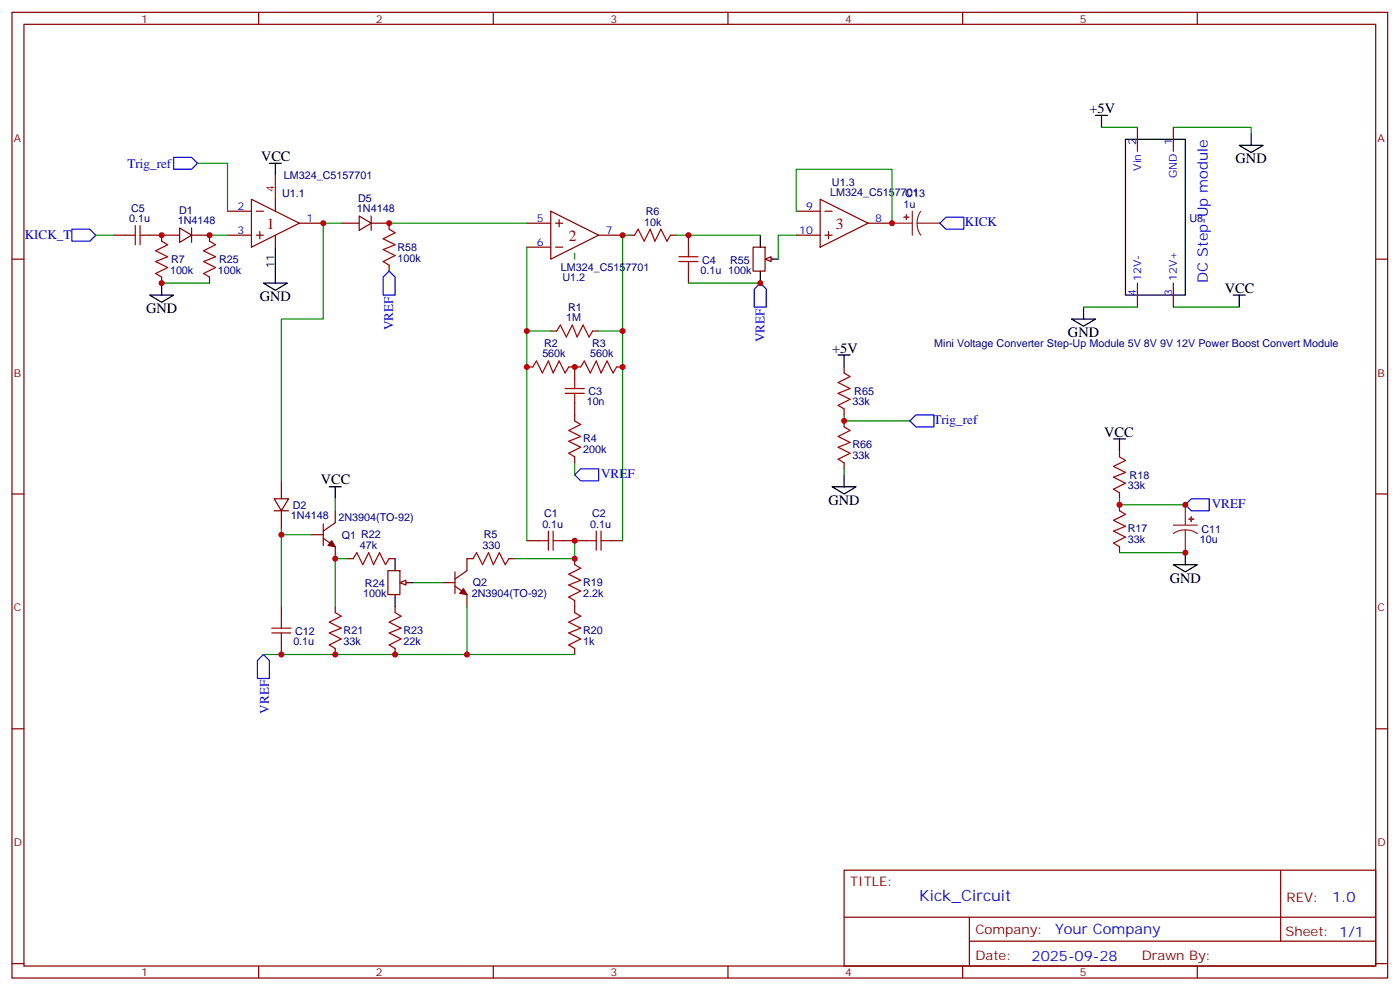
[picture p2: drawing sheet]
<svg xmlns="http://www.w3.org/2000/svg" width="413mm" height="292mm" viewBox="0 0 413 292" stroke-linecap="round" stroke-linejoin="round" font-family="sans-serif">
<g fill="none" stroke="#870000" stroke-width=".35">
<path d="M3.5 3.6h405.4v284.4h-405.4zM7.1 7.2h398.2v277.2h-398.2zM76.2 3.6v3.6M145.3 3.6v3.6M214.5 3.6v3.6M283.6 3.6v3.6M352.8 3.6v3.6M3.5 76.3h3.6M33.5 69.3h3.5M44.1 69.3h8.8M47.6 69.3v1.7M52.9 67.1l3.5 2.2-3.5 2.1z"/>
<path d="M56.4 69.3h5.3M56.4 67.1v4.3M100.5 65.7h5.3M105.8 63.6l3.6 2.1-3.6 2.1zM109.4 65.7h5.3v1.8M109.4 63.6v4.2M114.7 78.1v1.7M185.2 69.3h1.8M197.6 69.3h1.7M202.8 69.3v3.5M202.8 79.8v3.6M405.3 76.3h3.6"/>
<path d="M47.6 81.6v1.8M162.3 97.5h1.7M174.6 97.5h1.8M155.2 108.1h1.8M167.6 108.1h3.5M169.3 108.1v3.5M169.3 118.6v5.3M181.7 108.1h1.7M169.3 134.5v1.8M329.8 132.8v1.7M3.5 145.5h3.6M80.8 146.9h4.2l-2.1 3.5z"/>
<path d="M80.8 150.4h4.2M82.9 141.6v5.3M82.9 150.4v5.3M91.7 157.4h3.5M95.2 158.5l3.6 2.5v3.5M95.2 154.3v6.3M98.8 150.4v3.5l-3.6 2.5M155.2 159.2h3.5M165.8 159.2h7.1M179.9 159.2h3.5M329.8 145.1v1.8M329.8 148.6v1.8"/>
<path d="M405.3 145.5h3.6M82.9 178.6v3.5M98.8 178.6v1.8M102.3 164.5h1.8M114.3 168h3.5v7.1h-3.5zM114.7 164.5h1.7M116.4 178.6v1.8M118.5 171.6h1.8M130.5 171.6h3.6M134.1 172.6l3.5 2.5v3.5M134.1 168.4v6.3M139.3 164.5h-1.7v3.5l-3.5 2.5"/>
<path d="M149.9 164.5h1.8M169.3 164.5v1.8M169.3 176.8v3.6M329.8 161v1.7M82.9 189.2v3.5M98.8 191v1.7M116.4 191v1.7M169.3 191v1.7M3.5 214.6h3.6M405.3 214.6h3.6M248.7 256.2h156.6v28.2h-156.6zM377.3 256.2v20.9"/>
<path d="M248.7 270.1h156.5M285.6 277.1h119.6M285.6 270.1v14.1M3.5 283.7h3.6M76.2 284.4v3.6M145.3 284.4v3.6M214.5 284.4v3.6M283.6 284.4v3.6M352.8 284.4v3.6M405.3 283.7h3.6"/>
</g>
<g fill="none" stroke="#008700" stroke-width=".35">
<path d="M169.3 74.5v1.8M185.2 69.3h-1.8v28.2M162.3 97.5h-7.1v61.7M176.4 97.5h7v61.7M169.3 136.3v3.5M82.9 155.7v22.9M82.9 157.4h8.8M98.8 146.9v3.5M169.3 159.2v5.3h-17.6M329.8 146.9v1.7h19.4M102.3 164.5h-3.5v14.1M137.6 178.6v14.1"/>
<path d="M329.8 162.7h19.4M77.6 192.7h91.7"/>
</g>
<g fill="none" stroke="#a10000" stroke-width=".35">
<path d="M37 69.3h2.9M39.9 66.4v5.7M41.3 66.4v5.7M41.3 69.3h2.8M47.6 71l1.8 1.1-3.5 1.7 3.5 1.8-3.5 1.4 3.5 1.8-3.5 1.7 1.7 1.1M114.7 67.5l1.7 1-3.5 1.8 3.5 1.8-3.5 1.4 3.5 1.7-3.5 1.8 1.8 1.1M187 69.3l1-1.8 1.8 3.5 1.8-3.5 1.4 3.5 1.7-3.5 1.8 3.5 1.1-1.7M200 75.6h5.7M200 77h5.7M202.8 72.8v2.8M202.8 77v2.8M164 97.5l1.1-1.8 1.8 3.5 1.7-3.5 1.4 3.5 1.8-3.5 1.8 3.5 1-1.7"/>
<path d="M157 108.1l1-1.8 1.8 3.5 1.8-3.5 1.4 3.5 1.7-3.5 1.8 3.5 1.1-1.7M166.5 114.4h5.7M166.5 115.8h5.7M169.3 111.6v2.8M169.3 115.8v2.8M171.1 108.1l1.1-1.8 1.7 3.5 1.8-3.5 1.4 3.5 1.8-3.5 1.7 3.5 1.1-1.7M169.3 123.9l1.8 1.1-3.5 1.8 3.5 1.7-3.5 1.4 3.5 1.8-3.5 1.8 1.7 1M329.8 134.5l1.8 1.1-3.5 1.7 3.5 1.8-3.5 1.4 3.5 1.8-3.5 1.7 1.7 1.1M158.7 159.2h2.9M161.6 156.4v5.6M163 156.4v5.6M163 159.2h2.8"/>
<path d="M172.9 159.2h2.8M175.7 156.4v5.6M177.1 159.2h2.8M177.1 156.4v5.6M329.8 150.4l1.8 1-3.5 1.8 3.5 1.8-3.5 1.4 3.5 1.8-3.5 1.7 1.7 1.1M104.1 164.5l1-1.8 1.8 3.6 1.8-3.6 1.4 3.6 1.7-3.6 1.8 3.6 1.1-1.8M139.3 164.5l1.1-1.8 1.8 3.6 1.7-3.6 1.4 3.6 1.8-3.6 1.8 3.6 1-1.8M169.3 166.3l1.8 1-3.5 1.8 3.5 1.8-3.5 1.4 3.5 1.7-3.5 1.8 1.7 1M80.1 185h5.6M80.1 186.4h5.6M82.9 182.1v2.9M82.9 186.4v2.8"/>
<path d="M98.8 180.4l1.7 1-3.5 1.8 3.5 1.8-3.5 1.4 3.5 1.7-3.5 1.8 1.8 1.1M116.4 180.4l1.8 1-3.5 1.8 3.5 1.8-3.5 1.4 3.5 1.7-3.5 1.8 1.7 1.1M169.3 180.4l1.8 1-3.5 1.8 3.5 1.8-3.5 1.4 3.5 1.7-3.5 1.8 1.7 1.1"/>
</g>
<path d="M328.1 129.2h3.5M329.8 129.2v3.6M97 143.3h3.5M98.8 143.3v3.6M116.4 164.5v3.5M116.4 175.1v3.5M118.2 171.6h3.5M345.7 166.3h7.1l-3.6 2.1zM349.2 162.7v3.6" fill="none" stroke="#000" stroke-width=".35"/>
<path d="M345.7 154.6h7.1M349.2 156l-1.8 .3-1.7 .8M349.2 156l1.9 .3 1.7 .8M349.2 148.6v6M349.2 156v6.7" fill="none" stroke="#8c2424" stroke-width=".35"/>
<g fill="#8c2424" stroke="#8c2424" stroke-width=".35">
<path d="M350.3 152.9h1.4z"/>
<path d="M351 152.2v1.4z"/>
</g>
<path d="M114.7 79.8l1.7 1.8v5.3h-3.5v-5.3zM169.3 139.8l1.8-1.8h5.3v3.6h-5.3zM349.2 148.6l1.8-1.7h5.3v3.5h-5.3zM77.6 192.7l1.8 1.8v5.3h-3.6v-5.3z" fill="none" stroke="#00f" stroke-width=".35"/>
<g fill="#870000" stroke="#870000" stroke-width=".35">
<path d="M97.7 159.2l1.1 1.8-2.1-.4z"/>
<path d="M136.5 173.3l1.1 1.8-2.1-.4z"/>
</g>
<path d="M117.8 171.6l1.8-.7v1.4z" fill="#f0f0f0" stroke="#870000" stroke-width=".35"/>
<path d="M100.5 65.7h-5.3v28.2h-12.3v47.7M121.7 171.6h8.8" fill="none" stroke="#008700" stroke-width=".35"/>
<path d="M79.4 48.1h3.5M81.1 48.1v3.5M81.1 79.8v3.6M224 69.3v3.5M224 79.8v3.6M225.8 76.3h3.5M77.6 83.4h7.1l-3.6 2.1z" fill="none" stroke="#000" stroke-width=".35"/>
<path d="M224 83.4l1.8 1.7v5.3h-3.6v-5.3z" fill="none" stroke="#00f" stroke-width=".35"/>
<path d="M262.8 65.7h6M268.8 62.2v7.1M270.2 65.7l.3 1.9 .8 1.7M270.2 65.7h6.7M271.3 62.2l-.8 1.7-.3 1.8" fill="none" stroke="#8c2424" stroke-width=".35"/>
<g fill="#8c2424" stroke="#8c2424" stroke-width=".35">
<path d="M267.1 63.3v1.4z"/>
<path d="M266.3 64h1.5z"/>
</g>
<path d="M221.9 72.8h3.5v7h-3.5zM226.1 76.3h1.8" fill="none" stroke="#870000" stroke-width=".35"/>
<path d="M225.4 76.3l1.8-.7v1.4z" fill="#f0f0f0" stroke="#870000" stroke-width=".35"/>
<g fill="none" stroke="#008700" stroke-width=".35">
<path d="M324.6 37.5h10.5M345.7 37.5h23v1.8M58.2 48.1h8.8v14.1M28.2 69.3h5.3M61.7 69.3h5.3M114.7 65.7h40.5M155.2 72.8v24.7M199.3 69.3h24.7M234.6 69.3h-5.3v7M234.6 62.2v-12.4h28.2v15.9M47.6 83.4h14.1M202.8 83.4h21.2"/>
<path d="M319.3 90.4h15.8M345.7 90.4h19.4M248.7 122.2v1.7h19.4M248.7 138v1.8"/>
</g>
<path d="M51.2 46.3h5.2l1.8 1.8-1.8 1.7h-5.2zM21.2 67.5h5.3l1.7 1.8-1.7 1.7h-5.3zM278.7 64h5.3v3.5h-5.3l-1.8-1.8zM268.1 123.9l1.8-1.7h5.3v3.5h-5.3z" fill="none" stroke="#00f" stroke-width=".35"/>
<g fill="none" stroke="#000" stroke-width=".35">
<path d="M322.8 34h3.5M324.6 34v3.5M368.7 39.3v3.5M331.6 41h17.6v45.9h-17.6zM365.1 42.8h7.1l-3.5 2.1zM81.1 72.8v7M44.1 86.9h7.1l-3.6 2.1zM47.6 83.4v3.5M315.7 93.9h7.1l-3.5 2.2zM319.3 90.4v3.5M363.4 86.9h3.5M365.1 86.9v3.5"/>
<path d="M246.9 104.5h3.6M248.7 104.5v3.6M248.7 139.8v3.5M245.2 143.3h7l-3.5 2.2z"/>
</g>
<path d="M81.1 51.6v7.1" fill="none" stroke="#f00" stroke-width=".35"/>
<g fill="none" stroke="#870000" stroke-width=".35">
<path d="M335.1 37.5v7.1M345.7 37.5v7.1M74.1 58.7l14.1 7-14.1 7.1zM81.1 58.7v3.5M241.7 58.7l14.1 7-14.1 7.1zM61.7 69.3v1.7M67 69.3h7.1M67 62.2h7.1M75.5 69.3h2.1M75.5 62.2h2.1M76.6 68.2v2.1M81.1 69.3v3.5"/>
<path d="M88.2 65.7h7M155.2 65.7h7.1M155.2 72.8h7.1M162.3 62.2l14.1 7.1-14.1 7zM163.7 65.7h2.1M163.7 72.8h2.1M164.7 64.7v2.1M176.4 69.3h7M234.6 69.3h7.1M234.6 62.2h7.1M243.1 69.3h2.1M243.1 62.2h2.1"/>
<path d="M244.1 68.2v2.1M255.8 65.7h7M61.7 81.6v1.8M335.1 83.4v7M345.7 83.4v7M248.7 108.1v1.7M248.7 120.4v1.8M248.7 123.9v1.8M248.7 136.3v1.7"/>
</g>
<path d="M61.7 71l1.8 1.1-3.5 1.7 3.5 1.8-3.5 1.4 3.5 1.8-3.5 1.7 1.7 1.1M248.7 109.8l1.8 1.1-3.6 1.7 3.6 1.8-3.6 1.4 3.6 1.8-3.6 1.7 1.8 1.1M248.7 125.7l1.8 1.1-3.6 1.7 3.6 1.8-3.6 1.4 3.6 1.8-3.6 1.7 1.8 1.1" fill="none" stroke="#a10000" stroke-width=".35"/>
<g fill="#c00">
<circle cx="169.3" cy="108.1" r=".88"/>
<circle cx="155.2" cy="108.1" r=".88"/>
<circle cx="183.4" cy="108.1" r=".88"/>
<circle cx="349.3" cy="162.7" r=".88"/>
<circle cx="329.8" cy="148.6" r=".88"/>
<circle cx="349.3" cy="148.6" r=".88"/>
<circle cx="169.3" cy="164.5" r=".88"/>
<circle cx="169.3" cy="159.2" r=".88"/>
<circle cx="82.9" cy="157.4" r=".88"/>
<circle cx="98.8" cy="164.5" r=".88"/>
<circle cx="98.8" cy="192.7" r=".88"/>
<circle cx="82.9" cy="192.7" r=".88"/>
<circle cx="224" cy="83.4" r=".88"/>
<circle cx="202.8" cy="69.3" r=".88"/>
<circle cx="95.3" cy="65.7" r=".88"/>
<circle cx="47.6" cy="69.3" r=".88"/>
<circle cx="61.7" cy="69.3" r=".88"/>
<circle cx="114.7" cy="65.7" r=".88"/>
<circle cx="155.2" cy="97.5" r=".88"/>
<circle cx="183.4" cy="97.5" r=".88"/>
<circle cx="183.4" cy="69.3" r=".88"/>
<circle cx="262.8" cy="65.7" r=".88"/>
<circle cx="47.6" cy="83.4" r=".88"/>
<circle cx="248.7" cy="123.9" r=".88"/>
<circle cx="116.4" cy="192.7" r=".88"/>
<circle cx="137.6" cy="192.7" r=".88"/>
</g>
<g font-size="4.6" fill="#800">
<text x="78.7" y="67.5">1</text>
<text x="167.6" y="71">2</text>
<text x="246.2" y="67.5">3</text>
</g>
<text font-size="4.6" fill="#00f" x="270.8" y="265.3">Kick_Circuit</text>
<g font-size="4.2">
<text x="321" y="33.3">+5V</text>
<text x="76.9" y="47.4">VCC</text>
<text x="364.1" y="48.1">GND</text>
<text x="76.6" y="88.7">GND</text>
<text x="360.9" y="86.2">VCC</text>
<text x="43" y="92.2">GND</text>
<text x="314.7" y="99.2">GND</text>
<text x="245.2" y="103.8">+5V</text>
<text x="325.4" y="128.7">VCC</text>
<text x="94.5" y="142.6">VCC</text>
<text x="244.1" y="148.6">GND</text>
<text x="344.7" y="171.6">GND</text>
</g>
<g font-size="4.2" fill="#00f">
<text x="355.9" y="83.3" transform="rotate(-90 355.9 83.3)">DC Step-Up module</text>
<text x="392.5" y="265.5">1.0</text>
<text x="310.9" y="275">Your Company</text>
<text x="304" y="282.9">2025-09-28</text>
</g>
<g font-size="3.9" fill="#00f">
<text x="37.6" y="49.3">Trig_ref</text>
<text x="7.3" y="70.3">KICK_T</text>
<text x="284.3" y="66.6">KICK</text>
<text x="115.9" y="97.2" transform="rotate(-90 115.9 97.2)">VREF</text>
<text x="225.3" y="100.7" transform="rotate(-90 225.3 100.7)">VREF</text>
<text x="275.1" y="124.8">Trig_ref</text>
<text x="177.1" y="140.6">VREF</text>
<text x="357" y="149.5">VREF</text>
<text x="79.2" y="210.1" transform="rotate(-90 79.2 210.1)">VREF</text>
</g>
<g font-size="3.9" fill="#800">
<text x="250.5" y="260.8">TITLE:</text>
<text x="379.1" y="265.5">REV:</text>
<text x="287.4" y="275">Company:</text>
<text x="378.7" y="275.6">Sheet: 1/1</text>
<text x="287.4" y="282.7">Date:</text>
<text x="336.4" y="282.8">Drawn By:</text>
</g>
<g font-size="3.2" fill="#800">
<text x="41.6" y="6.6">1</text>
<text x="110.8" y="6.6">2</text>
<text x="179.9" y="6.6">3</text>
<text x="249.1" y="6.6">4</text>
<text x="318.2" y="6.6">5</text>
<text x="4.1" y="41.7">A</text>
<text x="405.9" y="41.7">A</text>
<text x="4.1" y="110.9">B</text>
<text x="405.9" y="110.9">B</text>
<text x="4.1" y="180">C</text>
<text x="405.9" y="180">C</text>
<text x="4.1" y="249.2">D</text>
<text x="405.9" y="249.2">D</text>
<text x="41.6" y="287.4">1</text>
<text x="110.8" y="287.4">2</text>
<text x="179.9" y="287.4">3</text>
<text x="249.1" y="287.4">4</text>
<text x="318.2" y="287.4">5</text>
</g>
<g font-size="3.2" fill="#00f">
<text x="334.8" y="42.8" transform="rotate(-90 334.8 42.8)">2</text>
<text x="345.4" y="42.8" transform="rotate(-90 345.4 42.8)">1</text>
<text x="336.2" y="50.3" transform="rotate(-90 336.2 50.3)">Vin</text>
<text x="346.8" y="52.5" transform="rotate(-90 346.8 52.5)">GND</text>
<text x="69.9" y="61.8">2</text>
<text x="90.3" y="65.4">1</text>
<text x="158.1" y="65.4">5</text>
<text x="237.5" y="61.8">9</text>
<text x="257.9" y="65.4">8</text>
<text x="69.9" y="68.9">3</text>
<text x="178.5" y="68.9">7</text>
<text x="235.5" y="68.9">10</text>
<text x="158.1" y="72.4">6</text>
<text x="336.2" y="82.7" transform="rotate(-90 336.2 82.7)">12V-</text>
<text x="346.8" y="82.7" transform="rotate(-90 346.8 82.7)">12V+</text>
<text x="334.8" y="87.1" transform="rotate(-90 334.8 87.1)">4</text>
<text x="345.4" y="87.1" transform="rotate(-90 345.4 87.1)">3</text>
</g>
<g font-size="3.2" fill="#000080">
<text x="83.7" y="52.7">LM324_C5157701</text>
<text x="83.1" y="58">U1.1</text>
<text x="105.5" y="59.4">D5</text>
<text x="244.6" y="57.6">LM324_C5157701</text>
<text x="245.1" y="54.6">U1.3</text>
<text x="266.7" y="58.1">C13</text>
<text x="38.1" y="65.4">0.1u</text>
<text x="38.6" y="62.4">C5</text>
<text x="52.8" y="62.9">D1</text>
<text x="105.2" y="62.5">1N4148</text>
<text x="190.3" y="63.4">R6</text>
<text x="266.2" y="61.1">1u</text>
<text x="350.5" y="65.3">U8</text>
<text x="52.4" y="66.1">1N4148</text>
<text x="189.8" y="66.4">10k</text>
<text x="50.4" y="77.4">R7</text>
<text x="64.6" y="77.4">R25</text>
<text x="117.1" y="77">100k</text>
<text x="117.1" y="73.8">R58</text>
<text x="206.9" y="77.6">C4</text>
<text x="215.1" y="77.6">R55</text>
<text x="50.1" y="80.5">100k</text>
<text x="64.2" y="80.5">100k</text>
<text x="165.2" y="79.8">LM324_C5157701</text>
<text x="165.7" y="82.8">U1.2</text>
<text x="206.4" y="80.6">0.1u 100k</text>
<text x="166.9" y="94.7">1M</text>
<text x="167.4" y="91.7">R1</text>
<text x="159.8" y="105.2">560k</text>
<text x="160.3" y="102.2">R2</text>
<text x="173.9" y="105.2">560k</text>
<text x="174.4" y="102.2">R3</text>
<text x="275.3" y="102.3">Mini Voltage Converter Step-Up Module 5V 8V 9V 12V Power Boost Convert Module</text>
<text x="172.9" y="119.4">10n</text>
<text x="173.4" y="116.4">C3</text>
<text x="251.2" y="119.4">33k</text>
<text x="251.7" y="116.4">R65</text>
<text x="171.8" y="130.3">R4</text>
<text x="171.8" y="133.5">200k</text>
<text x="251.2" y="135.2">33k</text>
<text x="251.2" y="132">R66</text>
<text x="332.8" y="141.1">R18</text>
<text x="86.2" y="149.9">D2</text>
<text x="332.3" y="144.1">33k</text>
<text x="85.7" y="152.9">1N4148</text>
<text x="99.7" y="153.4">2N3904(TO-92)</text>
<text x="159.8" y="155.3">0.1u</text>
<text x="160.3" y="152.3">C1</text>
<text x="173.9" y="155.3">0.1u</text>
<text x="174.4" y="152.3">C2</text>
<text x="100.7" y="158.7">Q1 R22</text>
<text x="106" y="161.7">47k</text>
<text x="142.2" y="161.7">330</text>
<text x="142.6" y="158.5">R5</text>
<text x="332.3" y="159.9">33k</text>
<text x="332.3" y="156.7">R17</text>
<text x="353.5" y="160">10u</text>
<text x="354" y="157">C11</text>
<text x="107.5" y="172.9">R24</text>
<text x="139.3" y="172.6">Q2</text>
<text x="171.8" y="172.6">R19</text>
<text x="107" y="175.8">100k</text>
<text x="139" y="175.8">2N3904(TO-92)</text>
<text x="171.8" y="175.8">2.2k</text>
<text x="86.4" y="189.9">0.1u</text>
<text x="87" y="187">C12</text>
<text x="101.2" y="189.9">33k</text>
<text x="101.3" y="186.7">R21</text>
<text x="118.9" y="189.9">22k</text>
<text x="118.9" y="186.7">R23</text>
<text x="171.8" y="189.9">1k</text>
<text x="171.8" y="186.7">R20</text>
</g>
<text font-size="3.2" fill="#f00" x="80.8" y="56.6" transform="rotate(-90 80.8 56.6)">4</text>
<text font-size="3.2" x="80.8" y="78.9" transform="rotate(-90 80.8 78.9)">11</text>
</svg>
